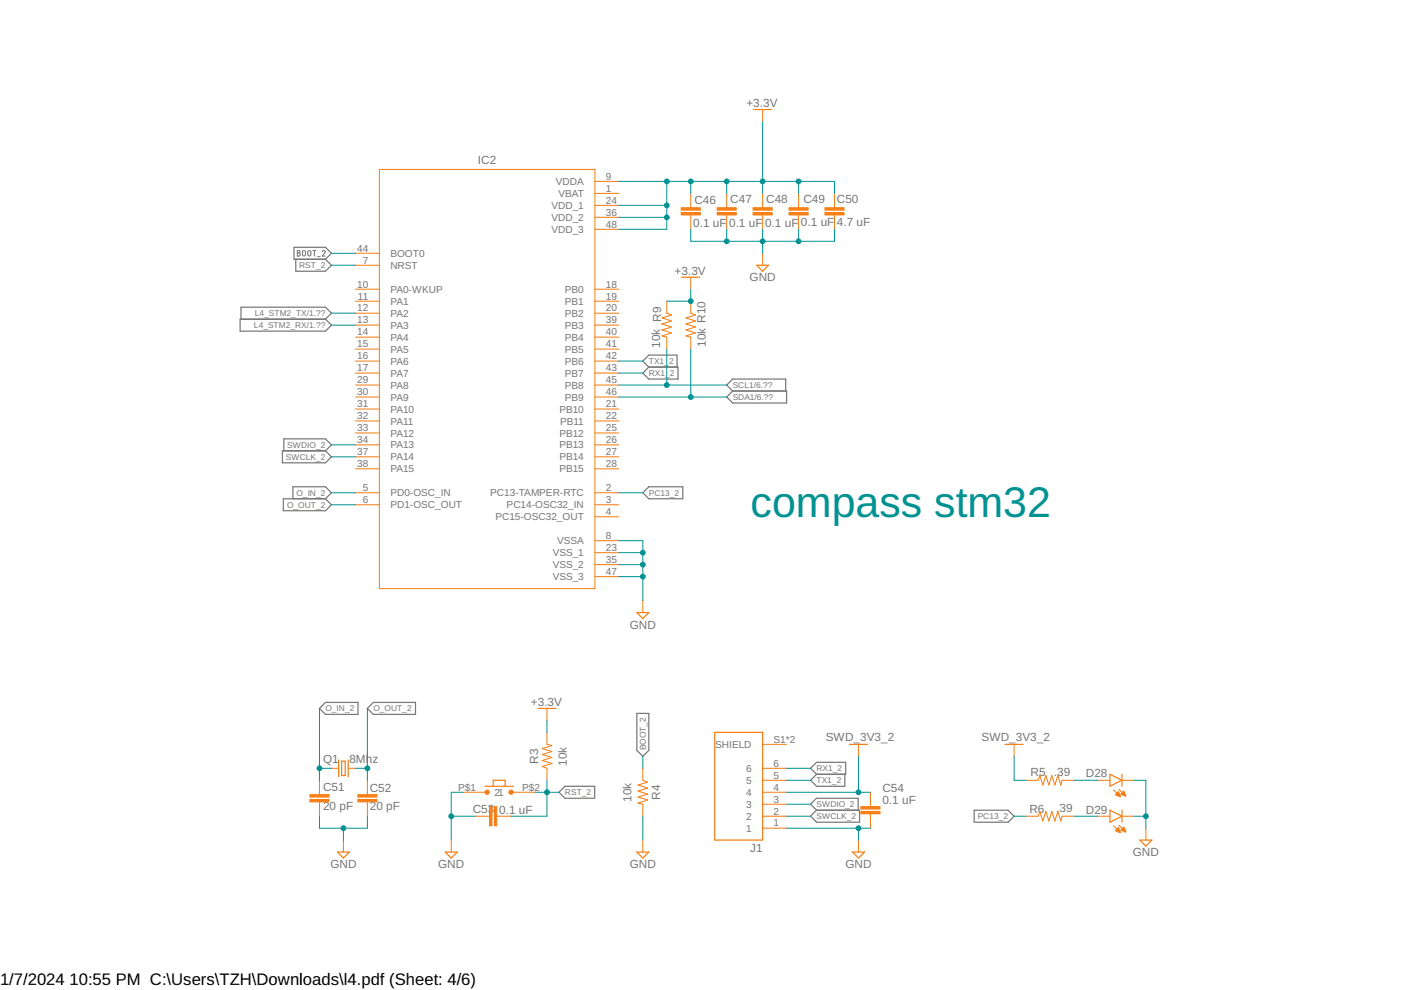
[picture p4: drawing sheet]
<svg xmlns="http://www.w3.org/2000/svg" width="297mm" height="210mm" viewBox="0 0 297 210" stroke-linecap="round" stroke-linejoin="round" font-family="sans-serif">
<g fill="none" stroke="#757575" stroke-width=".25">
<path d="M62.3 52.4h6.7l1.3 1.3-1.3 1.3h-6.7zM62.7 55v2.5h6.3l1.3-1.3-1.3-1.2M50.9 67.7h18.1l1.3 1.2-1.3 1.3h-18.1zM51.1 67.7v-2.6h17.9l1.3 1.3-1.3 1.3M136.3 79.1l1.3-1.3h6.1v2.6h-6.1zM137.6 77.8l-1.3-1.2 1.3-1.3h6v2.5M59.9 95.6h9.1l1.3 1.3-1.3 1.2h-9.1zM60.2 95.6v-2.6h8.8l1.3 1.3-1.3 1.3M154.1 84.2l1.2-1.3h11.5v2.5h-11.5zM155.3 82.9l-1.2-1.3 1.2-1.2h11.3v2.5M60.1 105.7h8.9l1.3 1.3-1.3 1.3h-8.9zM62.1 105.7v-2.5h6.9l1.3 1.3-1.3 1.2"/>
<path d="M136.3 104.5l1.3-1.3h7.2v2.5h-7.2zM69 148.9h6.9v2.6h-6.9l-1.3-1.3zM77.9 150.2l1.3-1.3h8.9v2.6h-8.9zM135 151.3h2.6v7.8l-1.3 1.3-1.3-1.3zM119.8 166.7h6.3v2.5h-6.3l-1.3-1.2zM171.9 173.1l1.2-1.3h9.1v2.5h-9.1zM171.9 162.9l1.2-1.3h6.2v2.6h-6.2zM173.1 164.2l-1.2 1.2 1.2 1.3h6v-2.5M173.1 171.8l-1.2-1.3 1.2-1.3h8.8v2.6M206.5 171.8h7.2l1.3 1.3-1.3 1.2h-7.2z"/>
</g>
<path d="M63 53.1l.6 .1v.3l-.2 .1 .3 .3-.2 .4h-.5zM63 53.6h.4M64.2 53.2l.3-.1 .3 .3-.1 .7-.2 .2-.4-.2zM65.3 53.3l.2-.2 .4 .2v.7l-.2 .3-.4-.2zM66.3 53.1h.7M66.7 53.1v1.2M67.3 54.4h.6M68.3 53.4a.32 .32 0 0 1 .5-.3 .32 .32 0 0 1 .1 .5l-.6 .7h.7" fill="none" stroke="#757575" stroke-width=".21"/>
<g fill="none" stroke="#f57c10" stroke-width=".21">
<path d="M80.4 35.9h45.7v88.9h-45.7zM126.1 38.5h5.1M161.7 23.2v2.6M75.4 56.2h5M75.4 53.7h5M126.1 43.5h5.1M126.1 46.1h5.1M126.1 41h5.1M126.1 48.6h5.1M146.5 41v3M146.5 45.6v3M146.5 58.8v2.5"/>
<path d="M154.1 41v3M154.1 45.6v3M161.7 41v3M161.7 45.6v3M161.7 53.7v2.5M169.3 41v3M169.3 45.6v3M176.9 41v3M176.9 45.6v3M75.4 61.3h5M75.4 63.9h5M75.4 66.4h5"/>
<path d="M75.4 68.9h5M75.4 71.5h5M75.4 74h5M75.4 76.6h5M75.4 79.1h5M126.1 61.3h5.1M126.1 63.9h5.1M126.1 66.4h5.1M126.1 68.9h5.1M126.1 71.5h5.1M126.1 74h5.1M126.1 76.6h5.1"/>
<path d="M126.1 79.1h5.1M141.4 63.9v2.5l1 .4-2 .6 2 .7-2 .6 2 .6-2 .7 2 .6-2 .6 1 .3v2.5M146.5 63.9v2.5l1 .4-2.1 .6 2.1 .7-2.1 .6 2.1 .6-2.1 .7 2.1 .6-2.1 .6 1.1 .3v2.5M75.4 81.6h5M75.4 84.2h5M75.4 86.7h5M75.4 89.3h5M75.4 91.8h5M75.4 94.3h5M75.4 96.9h5M75.4 99.4h5M126.1 81.6h5.1"/>
<path d="M126.1 84.2h5.1M126.1 86.7h5.1M126.1 89.3h5.1M126.1 91.8h5.1M126.1 94.3h5.1M126.1 96.9h5.1M126.1 99.4h5.1M75.4 104.5h5M75.4 107h5M126.1 114.6h5.1M126.1 119.7h5.1M126.1 117.2h5.1"/>
<path d="M126.1 104.5h5.1M126.1 107h5.1M126.1 109.6h5.1M126.1 122.3h5.1M136.3 127.3v2.6M116 155.3v2.5l1 .3-2 .6 2 .6-2 .7 2 .6-2 .6 2 .7-2 .6 1 .4v2.5M116 150.2v2.5M161.7 157.8h5.1M182 157.8v2.6M215 157.8v2.6M67.7 165.4v3.1M67.7 170v3.1"/>
<path d="M70.3 162.9h1.5M72.8 178.1v2.6M73.8 162.9h1.6M77.9 165.4v3.1M77.9 170v3.1M95.7 178.1v2.6M98.2 168h5.1M100.8 173.1h3M105.3 173.1h3.1M108.4 168h5M136.3 162.9v2.5l1 .4-2 .7 2 .6-2 .6 2 .7-2 .6 2 .6-2 .7 1 .2v2.6M136.3 178.1v2.6"/>
<path d="M161.7 162.9h5.1M161.7 168h5.1M161.7 173.1h5.1M161.7 175.6h5.1M161.7 170.5h5.1M161.7 165.4h5.1M182 178.1v2.6M184.6 168v3M184.6 172.6v3M217.6 173.1h2.5l.4-1.1 .6 2.1 .6-2.1 .7 2.1 .6-2.1 .6 2.1 .7-2.1 .6 2.1 .3-1h2.5M217.6 165.4h2.5l.4-1 .6 2.1 .6-2.1 .7 2.1 .6-2.1 .6 2.1 .7-2.1 .6 2.1 .3-1.1h2.5M232.8 173.1h2.5"/>
<path d="M232.8 165.4h2.5M236.1 167.5l1.4 1.4M236.1 175.1l1.4 1.4M237.2 167.3l1.4 1.4M237.2 175l1.4 1.4M237.9 173.1h2.5M237.9 165.4h2.5M243 175.6v2.5"/>
</g>
<g fill="none" stroke="#f57c10" stroke-width=".25">
<path d="M159.8 23.2h3.8M144.5 58.8h3.9M160.4 56.2h2.6l-1.3 1.3zM135 129.9h2.6l-1.3 1.2zM114.1 150.2h3.8M151.5 155.3h10.2v22.8h-10.2zM180.1 157.8h3.8M213.1 157.8h3.8M71.8 161.1v3.6M72.4 161.4h.8v3h-.8zM73.8 161.1v3.6M102.8 166.7h6.1"/>
<path d="M104.6 166.7v-1.3h2.5v1.3M235.3 164.2l2.6 1.2-2.6 1.3zM235.3 171.8l2.6 1.3-2.6 1.2zM237.9 164.2v2.5M237.9 171.8v2.5M241.7 178.1h2.5l-1.2 1.3zM71.5 180.7h2.6l-1.3 1.2zM94.4 180.7h2.5l-1.2 1.2zM135 180.7h2.6l-1.3 1.2zM180.7 180.7h2.6l-1.3 1.2z"/>
</g>
<g fill="#f57c10" stroke="#f57c10" stroke-width=".21">
<path d="M144.4 45.1h4.1v.5h-4.1z"/>
<path d="M144.4 44h4.1v.6h-4.1z"/>
<path d="M152 45.1h4.1v.5h-4.1z"/>
<path d="M152 44h4.1v.6h-4.1z"/>
<path d="M159.7 45.1h4v.5h-4z"/>
<path d="M159.7 44h4v.6h-4z"/>
<path d="M167.3 45.1h4v.5h-4z"/>
<path d="M167.3 44h4v.6h-4z"/>
<path d="M174.9 45.1h4.1v.5h-4.1z"/>
<path d="M174.9 44h4.1v.6h-4.1z"/>
<path d="M65.7 169.5h4.1v.5h-4.1z"/>
<path d="M65.7 168.5h4.1v.5h-4.1z"/>
<path d="M75.9 169.5h4v.5h-4z"/>
<path d="M75.9 168.5h4v.5h-4z"/>
<path d="M104.8 171h.5v4.1h-.5z"/>
<path d="M103.8 171h.5v4.1h-.5z"/>
<path d="M182.5 172h4.1v.6h-4.1z"/>
<path d="M182.5 171h4.1v.5h-4.1z"/>
</g>
<g fill="#f57c10" stroke="#f57c10" stroke-width=".21">
<path d="M108 167.7a.46 .46 0 0 1 .7 0 .46 .46 0 0 1-.2 .7 .46 .46 0 0 1-.6-.4h.5h-.5z" fill-rule="evenodd"/>
<path d="M102.9 167.7a.46 .46 0 0 1 .7 0 .46 .46 0 0 1-.2 .7 .46 .46 0 0 1-.6-.4h.5h-.5z" fill-rule="evenodd"/>
<path d="M236.5 168.5l.6-.7 .5 1.1z" fill-rule="evenodd"/>
<path d="M238.3 167.7l.3 1.1-1-.4z" fill-rule="evenodd"/>
<path d="M236.5 176.1l.6-.6 .5 1z" fill-rule="evenodd"/>
<path d="M237.6 176l.7-.7 .4 1.1z" fill-rule="evenodd"/>
</g>
<g fill="none" stroke="#009292" stroke-width=".21">
<path d="M131.2 38.5h45.7v2.5M141.4 38.5v10.1h-10.2M146.5 38.5v2.5M154.1 38.5v2.5M161.7 25.8v15.2M169.3 38.5v2.5M70.3 53.7h5.1M70.3 56.2h5.1M131.2 43.5h10.2M131.2 46.1h10.2M146.5 48.6v2.6h30.4v-2.6M154.1 48.6v2.6"/>
<path d="M161.7 48.6v5.1M169.3 48.6v2.6M70.3 66.4h5.1M70.3 68.9h5.1M131.2 79.1h5.1M131.2 76.6h5.1M141.4 74v7.6M146.5 61.3v2.6h-5.1M146.5 74v10.2M70.3 94.3h5.1M70.3 96.9h5.1M131.2 84.2h22.9"/>
<path d="M131.2 81.6h22.9M70.3 104.5h5.1M70.3 107h5.1M131.2 114.6h5.1v12.7M131.2 119.7h5.1M131.2 117.2h5.1M131.2 104.5h5.1M131.2 122.3h5.1M67.7 150.2v15.2M77.9 150.2v15.2M116 152.7v2.6M67.7 173.1v2.5h10.2v-2.5"/>
<path d="M67.7 162.9h2.6M72.8 175.6v2.5M75.4 162.9h2.5M95.7 173.1h5.1M98.2 168h-2.5v10.1M113.4 168h5.1M116 165.4v7.7h-7.6M136.3 160.4v2.5M136.3 173.1v5M166.8 175.6h17.8M166.8 168h17.8M166.8 173.1h5.1"/>
<path d="M166.8 165.4h5.1M166.8 162.9h5.1M166.8 170.5h5.1M182 160.4v7.6M182 175.6v2.5M215 173.1h2.6M215 160.4v5h2.6M227.7 173.1h5.1M227.7 165.4h5.1M240.4 173.1h2.6M240.4 165.4h2.6v10.2"/>
</g>
<g fill="#009292" stroke="#009292" stroke-width=".21">
<circle cx="169.3" cy="51.2" r=".51"/>
<circle cx="161.7" cy="51.2" r=".51"/>
<circle cx="154.1" cy="51.2" r=".51"/>
<circle cx="136.3" cy="117.2" r=".51"/>
<circle cx="136.3" cy="119.7" r=".51"/>
<circle cx="136.3" cy="122.3" r=".51"/>
<circle cx="72.8" cy="175.6" r=".51"/>
<circle cx="95.7" cy="173.1" r=".51"/>
<circle cx="182" cy="175.6" r=".51"/>
<circle cx="243" cy="173.1" r=".51"/>
<circle cx="141.4" cy="43.5" r=".51"/>
<circle cx="141.4" cy="38.5" r=".51"/>
<circle cx="141.4" cy="46.1" r=".51"/>
<circle cx="146.5" cy="38.5" r=".51"/>
<circle cx="169.3" cy="38.5" r=".51"/>
<circle cx="161.7" cy="38.5" r=".51"/>
<circle cx="154.1" cy="38.5" r=".51"/>
<circle cx="146.5" cy="63.9" r=".51"/>
<circle cx="182" cy="168" r=".51"/>
<circle cx="116" cy="168" r=".51"/>
<circle cx="77.9" cy="162.9" r=".51"/>
<circle cx="67.7" cy="162.9" r=".51"/>
<circle cx="146.5" cy="84.2" r=".51"/>
<circle cx="141.4" cy="81.6" r=".51"/>
</g>
<text font-size="9.1" fill="#009292" x="159.2" y="109.6">compass stm32</text>
<g font-size="3.5">
<text x="0" y="208.9">1/7/2024</text>
<text x="14.7" y="208.9">10:55 PM C:\Users\TZH\Downloads\l4.pdf (Sheet: 4/6)</text>
</g>
<g font-size="2.5" fill="#757575">
<text x="158.3" y="22.7">+3.3V</text>
<text x="101.3" y="34.8">IC2</text>
<text x="147.2" y="43.3">C46</text>
<text x="154.8" y="43">C47</text>
<text x="162.5" y="43">C48</text>
<text x="169.8" y="47.9">0.1 uF</text>
<text x="170.3" y="43">C49</text>
<text x="177.4" y="47.9">4.7 uF</text>
<text x="177.4" y="43">C50</text>
<text x="147" y="48.1">0.1 uF</text>
<text x="154.6" y="48.1">0.1 uF</text>
<text x="162.2" y="48.1">0.1 uF</text>
<text x="143" y="58.3">+3.3V</text>
<text x="158.9" y="59.7">GND</text>
<text x="140" y="73.8" transform="rotate(-90 140 73.8)">10k R9</text>
<text x="149.6" y="73.5" transform="rotate(-90 149.6 73.5)">10k R10</text>
<text x="133.5" y="133.3">GND</text>
<text x="112.6" y="149.7">+3.3V</text>
<text x="68.5" y="161.9">Q1</text>
<text x="74.1" y="161.9">8Mhz</text>
<text x="114.1" y="161.9" transform="rotate(-90 114.1 161.9)">R3</text>
<text x="175.1" y="157.1">SWD_3V3_2</text>
<text x="208.1" y="157.1">SWD_3V3_2</text>
<text x="68.5" y="167.7">C51</text>
<text x="78.4" y="168">C52</text>
<text x="120.2" y="162.4" transform="rotate(-90 120.2 162.4)">10k</text>
<text x="187.1" y="168">C54</text>
<text x="218.5" y="164.6">R5 .39</text>
<text x="230.2" y="164.7">D28</text>
<text x="68.5" y="171.8">20 pF</text>
<text x="78.4" y="171.8">20 pF</text>
<text x="100.2" y="172.3">C53</text>
<text x="105.8" y="172.5">0.1 uF</text>
<text x="133.9" y="170" transform="rotate(-90 133.9 170)">10k</text>
<text x="140" y="169.6" transform="rotate(-90 140 169.6)">R4</text>
<text x="187.1" y="170.5">0.1 uF</text>
<text x="218.3" y="172.4">R6</text>
<text x="223.9" y="172.2">.39</text>
<text x="230.2" y="172.5">D29</text>
<text x="70" y="184.1">GND</text>
<text x="92.9" y="184.1">GND</text>
<text x="133.5" y="184.1">GND</text>
<text x="159" y="180.5">J1</text>
<text x="179.2" y="184.1">GND</text>
<text x="240.2" y="181.6">GND</text>
</g>
<g font-size="2.1" fill="#757575">
<text x="117.9" y="39.2">VDDA</text>
<text x="118.4" y="41.8">VBAT</text>
<text x="128.5" y="38.1">9</text>
<text x="128.5" y="40.6">1</text>
<text x="116.9" y="44.3">VDD_1</text>
<text x="116.9" y="46.8">VDD_2</text>
<text x="128.5" y="43.2">24</text>
<text x="128.5" y="45.7">36</text>
<text x="75.7" y="53.3">44</text>
<text x="116.9" y="49.4">VDD_3</text>
<text x="128.5" y="48.3">48</text>
<text x="76.9" y="55.9">7</text>
<text x="82.8" y="57">NRST</text>
<text x="82.8" y="54.5">BOOT0</text>
<text x="75.7" y="61">10</text>
<text x="75.9" y="63.5">11</text>
<text x="82.8" y="62.1">PA0-WKUP</text>
<text x="82.8" y="64.6">PA1</text>
<text x="119.8" y="62.1">PB0</text>
<text x="119.8" y="64.6">PB1</text>
<text x="128.5" y="61">18</text>
<text x="128.5" y="63.5">19</text>
<text x="75.7" y="66">12</text>
<text x="75.7" y="68.6">13</text>
<text x="75.7" y="71.1">14</text>
<text x="82.8" y="67.2">PA2</text>
<text x="82.8" y="69.7">PA3</text>
<text x="119.8" y="67.2">PB2</text>
<text x="119.8" y="69.7">PB3</text>
<text x="128.5" y="66">20</text>
<text x="128.5" y="68.6">39</text>
<text x="128.5" y="71.1">40</text>
<text x="75.7" y="73.7">15</text>
<text x="75.7" y="76.2">16</text>
<text x="82.8" y="72.2">PA4</text>
<text x="82.8" y="74.8">PA5</text>
<text x="82.8" y="77.3">PA6</text>
<text x="119.8" y="72.2">PB4</text>
<text x="119.8" y="74.8">PB5</text>
<text x="119.8" y="77.3">PB6</text>
<text x="128.5" y="73.7">41</text>
<text x="128.5" y="76.2">42</text>
<text x="75.7" y="78.7">17</text>
<text x="75.7" y="81.3">29</text>
<text x="75.7" y="83.8">30</text>
<text x="82.8" y="79.9">PA7</text>
<text x="82.8" y="82.4">PA8</text>
<text x="119.8" y="79.9">PB7</text>
<text x="119.8" y="82.4">PB8</text>
<text x="128.5" y="78.7">43</text>
<text x="128.5" y="81.3">45</text>
<text x="128.5" y="83.8">46</text>
<text x="75.7" y="86.4">31</text>
<text x="75.7" y="88.9">32</text>
<text x="82.8" y="84.9">PA9</text>
<text x="82.8" y="87.5">PA10</text>
<text x="118.6" y="87.5">PB10</text>
<text x="119.8" y="84.9">PB9</text>
<text x="128.5" y="86.4">21</text>
<text x="128.5" y="88.9">22</text>
<text x="75.7" y="91.4">33</text>
<text x="75.7" y="94">34</text>
<text x="82.8" y="90">PA11</text>
<text x="82.8" y="92.6">PA12</text>
<text x="82.8" y="95.1">PA13</text>
<text x="118.6" y="92.6">PB12</text>
<text x="118.6" y="95.1">PB13</text>
<text x="118.7" y="90">PB11</text>
<text x="128.5" y="91.4">25</text>
<text x="128.5" y="94">26</text>
<text x="75.7" y="96.5">37</text>
<text x="75.7" y="99.1">38</text>
<text x="82.8" y="97.6">PA14</text>
<text x="82.8" y="100.2">PA15</text>
<text x="118.6" y="97.6">PB14</text>
<text x="118.6" y="100.2">PB15</text>
<text x="128.5" y="96.5">27</text>
<text x="128.5" y="99.1">28</text>
<text x="76.9" y="104.1">5</text>
<text x="76.9" y="106.7">6</text>
<text x="82.8" y="105.2">PD0-OSC_IN</text>
<text x="82.8" y="107.8">PD1-OSC_OUT</text>
<text x="103.9" y="105.2">PC13-TAMPER-RTC</text>
<text x="107.4" y="107.8">PC14-OSC32_IN</text>
<text x="128.5" y="104.1">2</text>
<text x="128.5" y="106.7">3</text>
<text x="105" y="110.3">PC15-OSC32_OUT</text>
<text x="128.5" y="109.2">4</text>
<text x="117.2" y="117.9">VSS_1</text>
<text x="118.1" y="115.4">VSSA</text>
<text x="128.5" y="114.3">8</text>
<text x="128.5" y="119.4">35</text>
<text x="128.5" y="116.8">23</text>
<text x="117.2" y="120.5">VSS_2</text>
<text x="117.2" y="123">VSS_3</text>
<text x="128.5" y="121.9">47</text>
<text x="151.6" y="158.6">SHIELD</text>
<text x="164" y="157.5">S1*2</text>
<text x="97.2" y="167.6">P$1</text>
<text x="110.7" y="167.6">P$2</text>
<text x="158.2" y="166.2">5</text>
<text x="158.2" y="163.7">6</text>
<text x="164" y="167.6">4</text>
<text x="164" y="165.1">5</text>
<text x="164" y="162.5">6</text>
<text x="104.8" y="168.7">21</text>
<text x="158.2" y="173.8">2</text>
<text x="158.2" y="171.3">3</text>
<text x="158.2" y="168.7">4</text>
<text x="164" y="172.7">2</text>
<text x="164" y="170.2">3</text>
<text x="158.2" y="176.4">1</text>
<text x="164" y="175.2">1</text>
</g>
<g font-size="1.8" fill="#757575">
<text x="63.4" y="56.9">RST_2</text>
<text x="53.8" y="69.6">L4_STM2_RX/1.??</text>
<text x="54" y="67">L4_STM2_TX/1.??</text>
<text x="137.6" y="77.2">TX1_</text>
<text x="141.8" y="77.2">2</text>
<text x="137.6" y="79.7">RX1_2</text>
<text x="155.3" y="82.3">SCL1/6.??</text>
<text x="155.3" y="84.8">SDA1/6.??</text>
<text x="60.9" y="95">SWDIO_2</text>
<text x="60.6" y="97.5">SWCLK_2</text>
<text x="60.9" y="107.7">O_OUT_2</text>
<text x="62.9" y="105.1">O_IN_2</text>
<text x="137.6" y="105.1">PC13_2</text>
<text x="69" y="150.8">O_IN_2</text>
<text x="79.2" y="150.8">O_OUT_2</text>
<text x="136.9" y="159.1" transform="rotate(-90 136.9 159.1)">BOOT_2</text>
<text x="173.1" y="163.5">RX1_2</text>
<text x="173.1" y="166.1">TX1_2</text>
<text x="119.8" y="168.6">RST_2</text>
<text x="173.1" y="171.1">SWDIO_2</text>
<text x="173.1" y="173.7">SWCLK_2</text>
<text x="207.3" y="173.7">PC13_2</text>
</g>
</svg>
